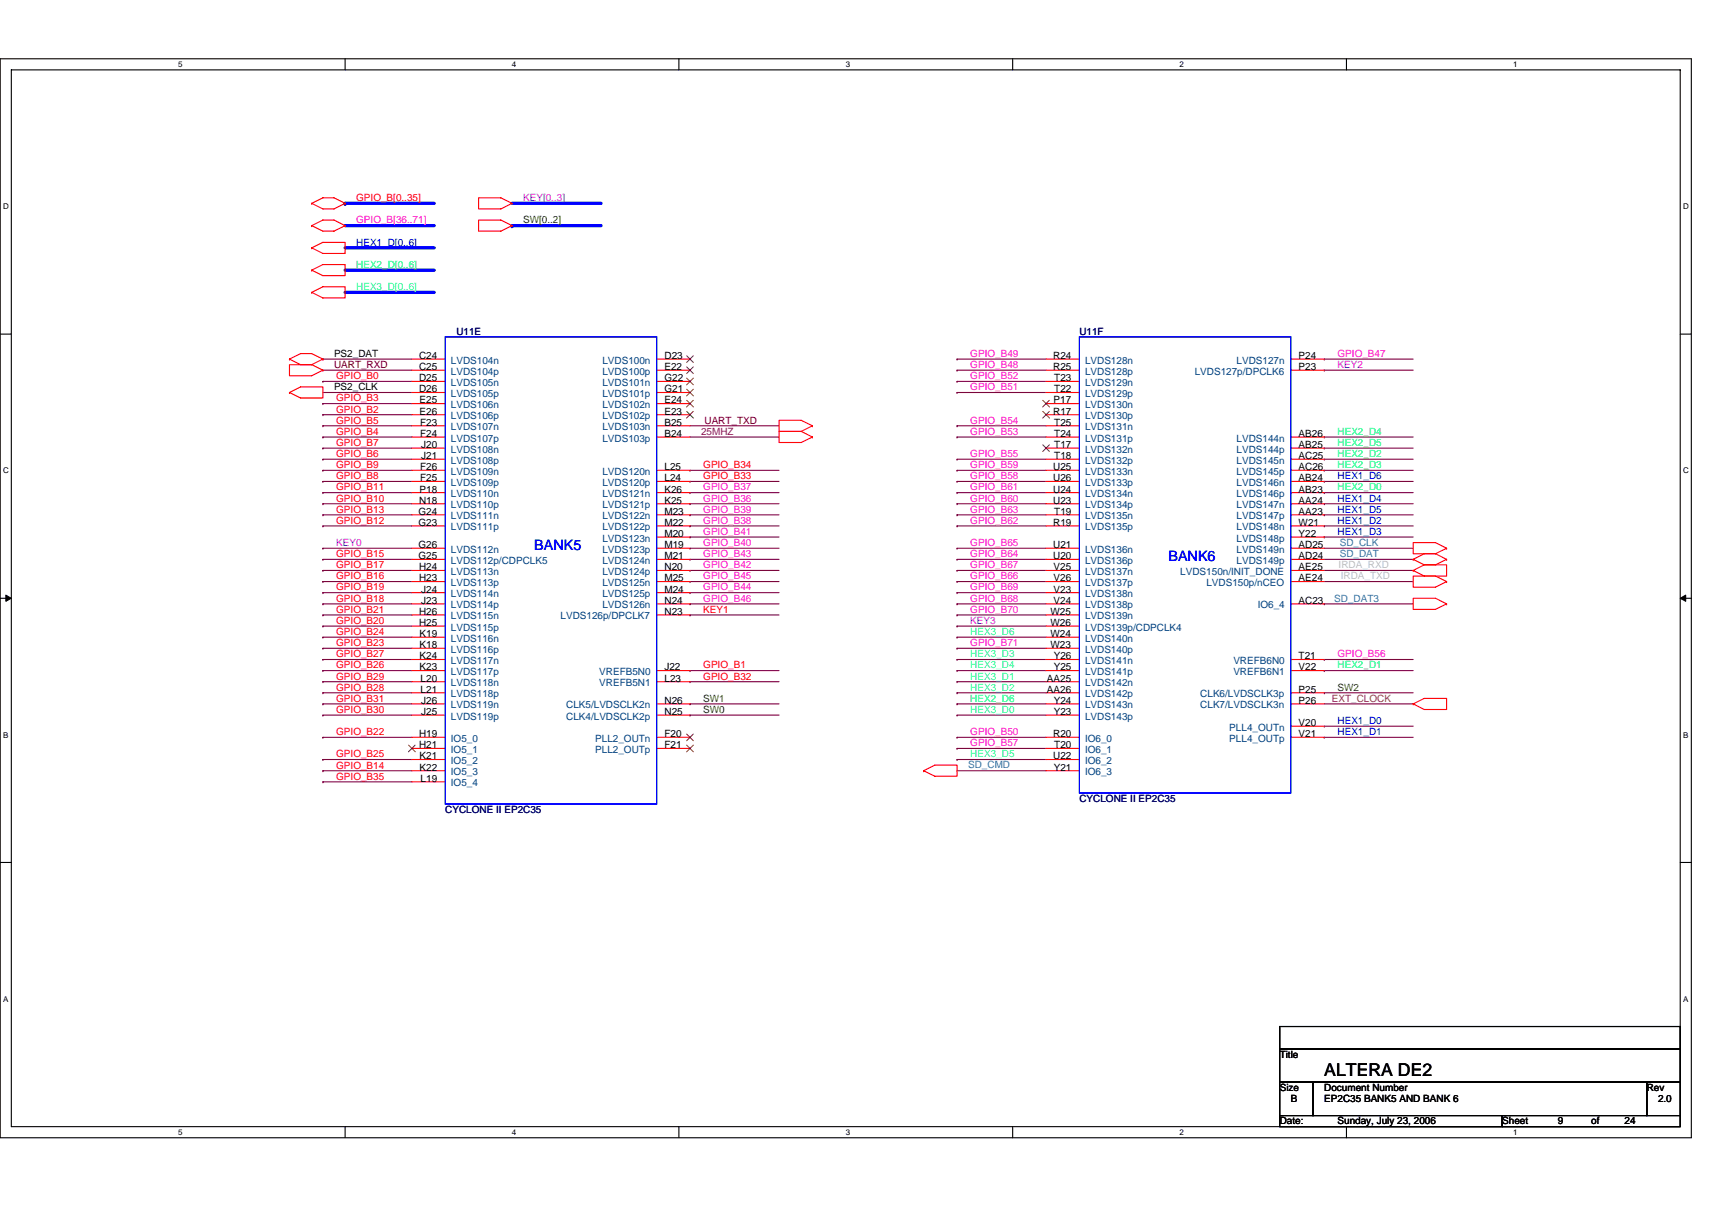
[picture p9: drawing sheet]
<svg xmlns="http://www.w3.org/2000/svg" width="297mm" height="210mm" viewBox="0 0 297 210" stroke-linecap="round" stroke-linejoin="round" font-family="sans-serif">
<path d="M0 10.2h293.5v187.2h-293.5zM2 12.1h289.5v183.4h-289.5z" fill="none" stroke="#000" stroke-width=".19"/>
<g fill="#fff">
<path d="M30.9 10.4h.8v1.6h-.8z"/>
<path d="M30.9 195.7h.8v1.6h-.8z"/>
</g>
<path d="M59.9 10.2v1.9M59.9 195.5v1.9" fill="none" stroke="#000" stroke-width=".19"/>
<g fill="#fff">
<path d="M88.8 10.4h.8v1.6h-.8z"/>
<path d="M88.8 195.7h.8v1.6h-.8z"/>
</g>
<path d="M117.8 10.2v1.9M117.8 195.5v1.9" fill="none" stroke="#000" stroke-width=".19"/>
<g fill="#fff">
<path d="M146.7 10.4h.8v1.6h-.8z"/>
<path d="M146.7 195.7h.8v1.6h-.8z"/>
</g>
<path d="M175.7 10.2v1.9M175.7 195.5v1.9" fill="none" stroke="#000" stroke-width=".19"/>
<g fill="#fff">
<path d="M204.7 10.4h.7v1.6h-.7z"/>
<path d="M204.7 195.7h.7v1.6h-.7z"/>
</g>
<path d="M233.6 10.2v1.9M233.6 195.5v1.9" fill="none" stroke="#000" stroke-width=".19"/>
<g fill="#fff">
<path d="M262.6 10.4h.7v1.6h-.7z"/>
<path d="M262.6 195.7h.7v1.6h-.7z"/>
<path d="M.5 35.1h1v1.5h-1z"/>
<path d="M292 35.1h1v1.5h-1z"/>
<path d="M.5 80.9h1v1.5h-1z"/>
<path d="M292 80.9h1v1.5h-1z"/>
</g>
<path d="M0 58h2M291.5 58h2" fill="none" stroke="#000" stroke-width=".19"/>
<g fill="#fff">
<path d="M.5 126.7h.9v1.6h-.9z"/>
<path d="M292 126.7h.9v1.6h-.9z"/>
</g>
<path d="M0 103.8h2M291.5 103.8h2" fill="none" stroke="#000" stroke-width=".19"/>
<path d="M1 103.3l1 .5-1 .6zM291.5 103.8l1-.5v1.1z" fill="#000" stroke="#000" stroke-width=".17"/>
<g fill="#fff">
<path d="M.5 172.6h.9v1.5h-.9z"/>
<path d="M292 172.6h.9v1.5h-.9z"/>
</g>
<path d="M0 149.7h2M291.5 149.7h2M222 178.1h69.5v3.9h-69.5zM222 182h69.5v5.8h-69.5zM222 187.8h5.8v5.8h-5.8zM222 193.6h38.6v1.9h-38.6zM227.8 187.8h57.9v5.8h-57.9zM260.6 193.6h30.9v1.9h-30.9zM285.7 187.8h5.8v5.8h-5.8z" fill="none" stroke="#000" stroke-width=".19"/>
<g fill="none" stroke="#800040" stroke-width=".19">
<path d="M56 72h.1M56 70h.1M56 73.9h.1M56 75.8h.1M56 77.8h.1M56 79.7h.1M56 68.1h15.5M56 66.2h.1M56 64.2h15.5M56 62.3h.1M56 72h15.5M56 70h15.5"/>
<path d="M56 73.9h15.5M56 75.8h15.5M56 77.8h15.5M56 79.7h15.5M56 66.2h15.5M56 62.3h15.5M119.7 73.9h15.5M119.7 75.8h15.5M166 62.3h.1M166 64.2h.1M166 68.1h.1M166 66.2h.1"/>
<path d="M166 73.9h.1M166 75.8h.1M166 79.7h.1M166 64.2h15.5M166 73.9h15.5M166 75.8h15.5M166 79.7h15.5M166 66.2h15.5M166 62.3h15.5M166 68.1h15.5M229.8 64.2h.1M229.8 62.3h.1"/>
<path d="M229.8 75.8h.1M229.8 77.8h.1M229.8 79.7h.1M229.8 64.2h15.4M229.8 75.8h15.4M229.8 77.8h15.4M229.8 79.7h15.4M229.8 62.3h15.4M56 83.5h.1M56 81.6h.1M56 89.3h.1M56 85.5h.1"/>
<path d="M56 97.1h.1M56 91.3h.1M56 87.4h.1M56 99h.1M56 95.1h.1M56 83.5h15.5M56 81.6h15.5M56 89.3h15.5M56 85.5h15.5M56 97.1h15.5M56 91.3h15.5M56 87.4h15.5"/>
<path d="M56 99h15.5M56 95.1h15.5M119.7 83.5h.1M119.7 81.6h.1M119.7 89.3h.1M119.7 85.5h.1M119.7 87.4h.1M119.7 91.3h.1M119.7 93.2h.1M119.7 95.1h.1M119.7 97.1h.1M119.7 99h.1"/>
<path d="M119.7 83.5h15.5M119.7 81.6h15.5M119.7 89.3h15.5M119.7 85.5h15.5M119.7 97.1h15.5M119.7 91.3h15.5M119.7 87.4h15.5M119.7 99h15.5M119.7 95.1h15.5M119.7 93.2h15.5M166 83.5h.1M166 81.6h.1"/>
<path d="M166 87.4h.1M166 85.5h.1M166 91.3h.1M166 89.3h.1M166 97.1h.1M166 95.1h.1M166 99h.1M166 83.5h15.5M166 81.6h15.5M166 89.3h15.5M166 85.5h15.5M166 97.1h15.5"/>
<path d="M166 91.3h15.5M166 87.4h15.5M166 99h15.5M166 95.1h15.5M229.8 95.1h15.4M229.8 97.1h15.4M229.8 93.2h.1M229.8 83.5h.1M229.8 87.4h.1M229.8 89.3h.1M229.8 91.3h.1M229.8 81.6h.1"/>
<path d="M229.8 85.5h.1M229.8 99h15.4M229.8 83.5h15.4M229.8 81.6h15.4M229.8 89.3h15.4M229.8 85.5h15.4M229.8 91.3h15.4M229.8 87.4h15.4M229.8 93.2h15.4M56 100.9h.1M56 102.8h.1M56 104.8h.1"/>
<path d="M56 108.6h.1M56 106.7h.1M56 110.6h.1M56 116.4h.1M56 114.4h.1M56 118.3h.1M56 112.5h.1M56 116.4h15.5M56 108.6h15.5M56 100.9h15.5M56 102.8h15.5M56 104.8h15.5"/>
<path d="M56 106.7h15.5M56 110.6h15.5M56 114.4h15.5M56 118.3h15.5M56 112.5h15.5M119.7 116.4h.1M119.7 118.3h.1M119.7 106.7h.1M119.7 102.8h.1M119.7 100.9h.1M119.7 104.8h.1M119.7 116.4h15.5"/>
<path d="M119.7 100.9h15.5M119.7 102.8h15.5M119.7 104.8h15.5M119.7 106.7h15.5M119.7 118.3h15.5M166 108.6h.1M166 100.9h.1M166 104.8h.1M166 102.8h.1M166 116.4h.1M166 118.3h.1M166 114.4h.1"/>
<path d="M166 110.6h.1M166 106.7h.1M166 112.5h.1M166 116.4h15.5M166 108.6h15.5M166 100.9h15.5M166 102.8h15.5M166 104.8h15.5M166 106.7h15.5M166 110.6h15.5M166 114.4h15.5M166 118.3h15.5"/>
<path d="M166 112.5h15.5M229.8 114.4h.1M229.8 116.4h.1M229.8 100.9h15.4M229.8 104.8h.1M229.8 116.4h15.4M229.8 104.8h15.4M229.8 114.4h15.4M56 133.8h.1M56 128h.1M56 131.8h.1M56 120.2h.1"/>
<path d="M56 122.2h.1M56 124.1h.1M56 135.7h.1M56 120.2h15.5M56 133.8h15.5M56 128h15.5M56 131.8h15.5M56 122.2h15.5M56 124.1h15.5M56 135.7h15.5M119.7 124.1h.1M119.7 122.2h.1"/>
<path d="M119.7 122.2h15.5M119.7 124.1h15.5M166 128h.1M166 129.9h.1M166 124.1h.1M166 122.2h.1M166 120.2h.1M166 131.8h.1M166 133.8h15.5M166 120.2h15.5M166 128h15.5M166 131.8h15.5"/>
<path d="M166 122.2h15.5M166 124.1h15.5M166 129.9h15.5M229.8 120.2h.1M229.8 122.2h15.4M229.8 126h.1M229.8 128h.1M229.8 120.2h15.4M229.8 128h15.4M229.8 126h15.4"/>
</g>
<path d="M59.9 39.2h15.4M59.9 35.3h.1M59.9 35.3h15.4M88.8 35.3h15.5M88.8 39.2h.1M88.8 39.2h15.5M59.9 43h15.4M59.9 50.7h15.4M59.9 46.9h15.4" fill="none" stroke="#00f" stroke-width=".57"/>
<g fill="none" stroke="#f00" stroke-width=".19">
<path d="M54.1 39.2l1.9-1h2l1.9 1M54.1 39.2l1.9 .9h2l1.9-.9M54.1 39.2h.1M54.1 35.3l1.9-1h2l1.9 1M54.1 35.3l1.9 1h2l1.9-1M54.1 35.3h.1M59.9 39.2h.1M59.9 35.3h.1M83 34.3h3.9l1.9 1-1.9 1h-3.9zM83 38.2h3.9l1.9 1-1.9 .9h-3.9zM88.8 35.3h.1M88.8 39.2h.1"/>
<path d="M54.1 50.7l1.9-.9h3.9v1.9h-3.9zM54.1 50.7h.1M54.1 43l1.9-.9h3.9v1.9h-3.9zM54.1 43h.1M54.1 46.9l1.9-1h3.9v1.9h-3.9zM54.1 46.9h.1M50.2 68.1l2-1h3.8v2h-3.8zM50.2 68.1h.1M50.2 62.3l2 1h1.9M50.2 62.3h.1M50.2 62.3l2-.9h1.9l1.9 .9M54.1 63.3h-3.9v1.9h3.9l1.9-1"/>
<path d="M54.1 63.3l1.9 .9M56 64.2h.1M56 62.3h.1M56 62.3l-1.9 1M71.5 64.2h5.8M71.5 62.3h5.8M71.5 68.1h5.8M71.5 66.2h5.8M71.5 72h5.8M71.5 70h5.8M71.5 75.8h5.8M71.5 77.8h5.8"/>
<path d="M71.5 79.7h5.8M71.5 73.9h5.8M113.9 64.2h5.8M113.9 62.3h5.8M113.9 68.1h5.8M113.9 66.2h5.8M113.9 72h5.8M113.9 70h5.8M113.9 75.8h5.8M113.9 73.9h5.8M139 74.9h-3.8v1.9h3.8l1.9-1M139 74.9l1.9 .9"/>
<path d="M140.9 73.9l-1.9-1h-3.8v2h3.8M140.9 73.9h.1M140.9 75.8h.1M140.9 73.9l-1.9 1M181.5 64.2h5.8M181.5 62.3h5.8M181.5 68.1h5.8M181.5 66.2h5.8M181.5 72h5.8M181.5 70h5.8M181.5 75.8h5.8M181.5 77.8h5.8"/>
<path d="M181.5 79.7h5.8M181.5 73.9h5.8M224 64.2h5.8M224 62.3h5.8M224 75.8h5.8M224 77.8h5.8M224 79.7h5.8M71.5 83.5h5.8M71.5 81.6h5.8M71.5 87.4h5.8M71.5 85.5h5.8M71.5 91.3h5.8"/>
<path d="M71.5 89.3h5.8M71.5 97.1h5.8M71.5 95.1h5.8M71.5 99h5.8M113.9 83.5h5.8M113.9 81.6h5.8M113.9 87.4h5.8M113.9 85.5h5.8M113.9 91.3h5.8M113.9 89.3h5.8M113.9 97.1h5.8M113.9 95.1h5.8"/>
<path d="M113.9 99h5.8M113.9 93.2h5.8M181.5 83.5h5.8M181.5 81.6h5.8M181.5 87.4h5.8M181.5 85.5h5.8M181.5 91.3h5.8M181.5 89.3h5.8M181.5 97.1h5.8M181.5 95.1h5.8M181.5 99h5.8M224 83.5h5.8"/>
<path d="M224 81.6h5.8M224 87.4h5.8M224 85.5h5.8M224 91.3h5.8M224 89.3h5.8M224 97.1h5.8M224 95.1h5.8M224 99h5.8M224 93.2h5.8M245.2 97.1h.1M245.2 100h3.9l1.9 .9-1.9 1h-3.9zM245.2 99h.1"/>
<path d="M245.2 97.1l1.9 .9M247.1 98h3.9v2h-3.9l-1.9-1M247.1 98l-1.9 1M249.1 96.1h-2l-1.9 1M249.1 96.1l1.9 1M251 97.1l-1.9 .9h-2M251 97.1h.1M251 95.1l-1.9-.9h-3.9v1.9h3.9M251 95.1h.1M251 95.1l-1.9 1M71.5 114.4h5.8M71.5 100.9h5.8"/>
<path d="M71.5 104.8h5.8M71.5 102.8h5.8M71.5 108.6h5.8M71.5 106.7h5.8M71.5 112.5h5.8M71.5 110.6h5.8M71.5 116.4h5.8M71.5 118.3h5.8M113.9 100.9h5.8M113.9 104.8h5.8M113.9 102.8h5.8M113.9 106.7h5.8"/>
<path d="M113.9 116.4h5.8M113.9 118.3h5.8M181.5 114.4h5.8M181.5 100.9h5.8M181.5 104.8h5.8M181.5 102.8h5.8M181.5 108.6h5.8M181.5 106.7h5.8M181.5 112.5h5.8M181.5 110.6h5.8M181.5 116.4h5.8M181.5 118.3h5.8"/>
<path d="M224 114.4h5.8M224 100.9h5.8M224 104.8h5.8M224 116.4h5.8M245.2 103.8h3.9l1.9 1-1.9 .9h-3.9zM251 100.9h.1M251 104.8h.1M71.5 120.2h5.8M71.5 122.2h5.8M71.5 128h5.8M71.5 129.9h5.8M71.5 131.8h5.8"/>
<path d="M71.5 124.1h5.8M71.5 133.8h5.8M71.5 135.7h5.8M113.9 122.2h5.8M113.9 128h5.8M113.9 129.9h5.8M113.9 124.1h5.8M160.2 133.8l2-1h3.8v1.9h-3.8zM160.2 133.8h.1M181.5 120.2h5.8M181.5 122.2h5.8M181.5 128h5.8"/>
<path d="M181.5 129.9h5.8M181.5 131.8h5.8M181.5 124.1h5.8M181.5 133.8h5.8M224 120.2h5.8M224 122.2h5.8M224 128h5.8M224 126h5.8M245.2 122.2l1.9-1h3.9v1.9h-3.9zM245.2 122.2h.1"/>
</g>
<g fill="none" stroke="#804000" stroke-width=".17">
<path d="M119.1 63.7l1.2 1.1M119.1 61.7l1.2 1.2M119.1 67.5l1.2 1.2M119.1 65.6l1.2 1.2M119.1 71.4l1.2 1.2M119.1 69.5l1.2 1.1M120.3 63.7l-1.2 1.1M120.3 61.7l-1.2 1.2M120.3 67.5l-1.2 1.2M120.3 65.6l-1.2 1.2M120.3 71.4l-1.2 1.2M120.3 69.5l-1.2 1.1"/>
<path d="M180.9 71.4l1.2 1.2M180.9 69.5l1.2 1.1M180.9 77.2l1.2 1.2M182.1 71.4l-1.2 1.2M182.1 69.5l-1.2 1.1M182.1 77.2l-1.2 1.2M70.9 129.3l1.1 1.2M72 129.3l-1.1 1.2M119.1 127.4l1.2 1.1M119.1 129.3l1.2 1.2M120.3 127.4l-1.2 1.1M120.3 129.3l-1.2 1.2"/>
</g>
<path d="M77.3 58.5h36.6v81h-36.6zM187.3 58.5h36.7v79.1h-36.7z" fill="none" stroke="#00f" stroke-width=".19"/>
<text font-size="3.1" x="229.8" y="186.7">ALTERA DE2</text>
<g font-size="2.5" fill="#00f">
<text x="92.7" y="95.4">BANK5</text>
<text x="202.7" y="97.4">BANK6</text>
</g>
<g font-size="1.7" fill="#f00">
<text x="61.8" y="34.9">GPIO_B[0..35]</text>
<text x="58.3" y="65.8">GPIO_B0</text>
<text x="58.3" y="71.6">GPIO_B2</text>
<text x="58.3" y="69.7">GPIO_B3</text>
<text x="58.3" y="73.5">GPIO_B5</text>
<text x="58.3" y="75.5">GPIO_B4</text>
<text x="58.3" y="77.4">GPIO_B7</text>
<text x="58.3" y="83.2">GPIO_B8</text>
<text x="58.3" y="81.2">GPIO_B9</text>
<text x="58.3" y="79.3">GPIO_B6</text>
<text x="122" y="83.2">GPIO_B33</text>
<text x="122" y="81.2">GPIO_B34</text>
<text x="58.3" y="89">GPIO_B13</text>
<text x="58.3" y="85.1">GPIO_B11</text>
<text x="58.3" y="87">GPIO_B10</text>
<text x="58.3" y="90.9">GPIO_B12</text>
<text x="58.3" y="96.7">GPIO_B15</text>
<text x="58.3" y="98.6">GPIO_B17</text>
<text x="58.3" y="100.5">GPIO_B16</text>
<text x="58.3" y="102.5">GPIO_B19</text>
<text x="58.3" y="104.4">GPIO_B18</text>
<text x="58.3" y="106.3">GPIO_B21</text>
<text x="122" y="106.3">KEY1</text>
<text x="58.3" y="108.3">GPIO_B20</text>
<text x="58.3" y="110.2">GPIO_B24</text>
<text x="58.3" y="112.1">GPIO_B23</text>
<text x="58.3" y="116">GPIO_B26</text>
<text x="58.3" y="114.1">GPIO_B27</text>
<text x="58.3" y="119.8">GPIO_B28</text>
<text x="58.3" y="117.9">GPIO_B29</text>
<text x="122" y="116">GPIO_B1</text>
<text x="122" y="117.9">GPIO_B32</text>
<text x="58.3" y="121.8">GPIO_B31</text>
<text x="58.3" y="123.7">GPIO_B30</text>
<text x="58.3" y="127.6">GPIO_B22</text>
<text x="58.3" y="131.4">GPIO_B25</text>
<text x="58.3" y="133.4">GPIO_B14</text>
<text x="58.3" y="135.3">GPIO_B35</text>
</g>
<g font-size="1.7" fill="#8000ff">
<text x="90.8" y="34.9">KEY[0..3]</text>
<text x="232.1" y="63.9">KEY2</text>
<text x="58.3" y="94.8">KEY0</text>
<text x="168.4" y="108.3">KEY3</text>
</g>
<g font-size="1.7" fill="#f0f">
<text x="61.8" y="38.8">GPIO_B[36..71]</text>
<text x="168.4" y="61.9">GPIO_B49</text>
<text x="168.4" y="63.9">GPIO_B48</text>
<text x="168.4" y="65.8">GPIO_B52</text>
<text x="232.1" y="61.9">GPIO_B47</text>
<text x="168.4" y="67.7">GPIO_B51</text>
<text x="168.4" y="73.5">GPIO_B54</text>
<text x="168.4" y="75.5">GPIO_B53</text>
<text x="168.4" y="79.3">GPIO_B55</text>
<text x="168.4" y="83.2">GPIO_B58</text>
<text x="168.4" y="81.2">GPIO_B59</text>
<text x="122" y="89">GPIO_B39</text>
<text x="122" y="85.1">GPIO_B37</text>
<text x="122" y="87">GPIO_B36</text>
<text x="168.4" y="87">GPIO_B60</text>
<text x="168.4" y="85.1">GPIO_B61</text>
<text x="168.4" y="89">GPIO_B63</text>
<text x="122" y="90.9">GPIO_B38</text>
<text x="122" y="92.8">GPIO_B41</text>
<text x="122" y="94.8">GPIO_B40</text>
<text x="168.4" y="90.9">GPIO_B62</text>
<text x="168.4" y="94.8">GPIO_B65</text>
<text x="122" y="100.5">GPIO_B45</text>
<text x="122" y="96.7">GPIO_B43</text>
<text x="122" y="98.6">GPIO_B42</text>
<text x="168.4" y="96.7">GPIO_B64</text>
<text x="168.4" y="100.5">GPIO_B66</text>
<text x="168.4" y="98.6">GPIO_B67</text>
<text x="122" y="102.5">GPIO_B44</text>
<text x="122" y="104.4">GPIO_B46</text>
<text x="168.4" y="104.4">GPIO_B68</text>
<text x="168.4" y="102.5">GPIO_B69</text>
<text x="168.4" y="106.3">GPIO_B70</text>
<text x="168.4" y="112.1">GPIO_B71</text>
<text x="232.1" y="114.1">GPIO_B56</text>
<text x="168.4" y="127.6">GPIO_B50</text>
<text x="168.4" y="129.5">GPIO_B57</text>
</g>
<g font-size="1.7" fill="#008000">
<text x="90.8" y="38.8">SW[0..2]</text>
<text x="232.1" y="119.8">SW2</text>
<text x="122" y="123.7">SW0</text>
<text x="122" y="121.8">SW1</text>
</g>
<g font-size="1.7" fill="#00f">
<text x="61.8" y="42.6">HEX1_D[0..6]</text>
<text x="232.1" y="83.2">HEX1_D6</text>
<text x="232.1" y="87">HEX1_D4</text>
<text x="232.1" y="89">HEX1_D5</text>
<text x="232.1" y="92.8">HEX1_D3</text>
<text x="232.1" y="90.9">HEX1_D2</text>
<text x="232.1" y="125.6">HEX1_D0</text>
<text x="232.1" y="127.6">HEX1_D1</text>
</g>
<g font-size="1.7" fill="#0f0">
<text x="61.8" y="46.5">HEX2_D[0..6]</text>
<text x="232.1" y="75.5">HEX2_D4</text>
<text x="232.1" y="77.4">HEX2_D5</text>
<text x="232.1" y="79.3">HEX2_D2</text>
<text x="232.1" y="81.2">HEX2_D3</text>
<text x="232.1" y="85.1">HEX2_D0</text>
<text x="232.1" y="116">HEX2_D1</text>
<text x="168.4" y="121.8">HEX2_D6</text>
</g>
<g font-size="1.7" fill="#0ff">
<text x="61.8" y="50.4">HEX3_D[0..6]</text>
<text x="168.4" y="110.2">HEX3_D6</text>
<text x="168.4" y="116">HEX3_D4</text>
<text x="168.4" y="117.9">HEX3_D1</text>
<text x="168.4" y="114.1">HEX3_D3</text>
<text x="168.4" y="119.8">HEX3_D2</text>
<text x="168.4" y="123.7">HEX3_D0</text>
<text x="168.4" y="131.4">HEX3_D5</text>
</g>
<g font-size="1.7" fill="#000080">
<text x="79.2" y="58.1">U11E</text>
<text x="187.3" y="58.1">U11F</text>
<text x="77.3" y="141.1">CYCLONE II EP2C35</text>
<text x="187.3" y="139.1">CYCLONE II EP2C35</text>
</g>
<g font-size="1.7" fill="#800000">
<text x="58" y="63.9">UART_RXD</text>
<text x="122.2" y="73.5">UART_TXD</text>
</g>
<g font-size="1.7">
<text x="58" y="61.9">PS2_DAT</text>
<text x="72.7" y="64.2">C25</text>
<text x="72.7" y="62.3">C24</text>
<text x="115.3" y="64.2">E22</text>
<text x="115.3" y="62.3">D23</text>
<text x="182.7" y="64.2">R25</text>
<text x="182.7" y="62.3">R24</text>
<text x="225.3" y="64.2">P23</text>
<text x="225.3" y="62.3">P24</text>
<text x="58" y="67.7">PS2_CLK</text>
<text x="72.7" y="68.1">D26</text>
<text x="72.7" y="66.2">D25</text>
<text x="72.8" y="71.9">E26</text>
<text x="72.8" y="70">E25</text>
<text x="115.3" y="68.1">G21</text>
<text x="115.3" y="66.2">G22</text>
<text x="115.3" y="71.9">E23</text>
<text x="115.3" y="70">E24</text>
<text x="182.7" y="71.9">R17</text>
<text x="182.8" y="70">P17</text>
<text x="182.9" y="68.1">T22</text>
<text x="182.9" y="66.2">T23</text>
<text x="72.9" y="75.8">F24</text>
<text x="72.9" y="73.9">F23</text>
<text x="73.1" y="77.7">J20</text>
<text x="115.3" y="75.8">B24</text>
<text x="115.3" y="73.9">B25</text>
<text x="182.9" y="75.8">T24</text>
<text x="182.9" y="77.7">T17</text>
<text x="182.9" y="73.9">T25</text>
<text x="225.3" y="77.7">AB25</text>
<text x="225.3" y="75.8">AB26</text>
<text x="72.9" y="83.5">F25</text>
<text x="72.9" y="81.6">F26</text>
<text x="73.1" y="79.7">J21</text>
<text x="115.3" y="83.5">L24</text>
<text x="115.3" y="81.6">L25</text>
<text x="182.7" y="83.5">U26</text>
<text x="182.7" y="81.6">U25</text>
<text x="182.9" y="79.7">T18</text>
<text x="225.3" y="81.6">AC26</text>
<text x="225.3" y="79.7">AC25</text>
<text x="225.3" y="83.5">AB24</text>
<text x="72.6" y="89.3">G24</text>
<text x="72.7" y="87.4">N18</text>
<text x="72.8" y="85.5">P18</text>
<text x="115.3" y="87.4">K25</text>
<text x="115.3" y="85.5">K26</text>
<text x="115.3" y="89.3">M23</text>
<text x="182.7" y="87.4">U23</text>
<text x="182.7" y="85.5">U24</text>
<text x="182.9" y="89.3">T19</text>
<text x="225.3" y="85.5">AB23</text>
<text x="225.3" y="89.3">AA23</text>
<text x="225.3" y="87.4">AA24</text>
<text x="72.6" y="91.2">G23</text>
<text x="72.6" y="95.1">G26</text>
<text x="115.3" y="91.2">M22</text>
<text x="115.3" y="95.1">M19</text>
<text x="115.3" y="93.2">M20</text>
<text x="182.7" y="91.2">R19</text>
<text x="182.7" y="95.1">U21</text>
<text x="225.3" y="93.2">Y22</text>
<text x="225.3" y="91.2">W21</text>
<text x="225.3" y="95.1">AD25</text>
<text x="72.6" y="97">G25</text>
<text x="72.7" y="100.9">H23</text>
<text x="72.7" y="99">H24</text>
<text x="115.3" y="99">N20</text>
<text x="115.3" y="97">M21</text>
<text x="115.3" y="100.9">M25</text>
<text x="182.7" y="97">U20</text>
<text x="182.8" y="100.9">V26</text>
<text x="182.8" y="99">V25</text>
<text x="225.3" y="100.9">AE24</text>
<text x="225.3" y="99">AE25</text>
<text x="225.3" y="97">AD24</text>
<text x="72.7" y="106.7">H26</text>
<text x="73.1" y="104.8">J23</text>
<text x="73.1" y="102.8">J24</text>
<text x="115.3" y="106.7">N23</text>
<text x="115.3" y="102.8">M24</text>
<text x="115.3" y="104.8">N24</text>
<text x="182.3" y="106.7">W25</text>
<text x="182.8" y="104.8">V24</text>
<text x="182.8" y="102.8">V23</text>
<text x="225.3" y="104.8">AC23</text>
<text x="72.7" y="108.6">H25</text>
<text x="72.8" y="112.5">K18</text>
<text x="72.8" y="110.6">K19</text>
<text x="182.3" y="108.6">W26</text>
<text x="182.3" y="112.5">W23</text>
<text x="182.3" y="110.6">W24</text>
<text x="72.8" y="116.4">K23</text>
<text x="72.8" y="114.4">K24</text>
<text x="73" y="118.3">L20</text>
<text x="115.3" y="116.4">J22</text>
<text x="115.3" y="118.3">L23</text>
<text x="181.6" y="118.3">AA25</text>
<text x="182.8" y="116.4">Y25</text>
<text x="182.8" y="114.4">Y26</text>
<text x="225.3" y="114.4">T21</text>
<text x="225.3" y="116.4">V22</text>
<text x="73" y="120.2">L21</text>
<text x="73.1" y="124.1">J25</text>
<text x="73.1" y="122.1">J26</text>
<text x="115.3" y="124.1">N25</text>
<text x="115.3" y="122.1">N26</text>
<text x="181.6" y="120.2">AA26</text>
<text x="182.8" y="124.1">Y23</text>
<text x="182.8" y="122.1">Y24</text>
<text x="225.3" y="120.2">P25</text>
<text x="225.3" y="122.1">P26</text>
<text x="72.7" y="129.9">H21</text>
<text x="72.7" y="127.9">H19</text>
<text x="72.8" y="131.8">K21</text>
<text x="115.3" y="127.9">F20</text>
<text x="115.3" y="129.9">F21</text>
<text x="182.7" y="127.9">R20</text>
<text x="182.7" y="131.8">U22</text>
<text x="182.9" y="129.9">T20</text>
<text x="225.3" y="127.9">V21</text>
<text x="225.3" y="126">V20</text>
<text x="72.8" y="133.7">K22</text>
<text x="73" y="135.7">L19</text>
<text x="182.8" y="133.7">Y21</text>
<text x="222" y="183.6">Title</text>
<text x="222" y="189.3">Size</text>
<text x="224" y="191.3">B</text>
<text x="229.8" y="189.3">Document Number</text>
<text x="229.8" y="191.3">EP2C35 BANK5 AND BANK 6</text>
<text x="285.7" y="189.3">Rev</text>
<text x="287.7" y="191.3">2.0</text>
<text x="222" y="195.1">Date:</text>
<text x="232.1" y="195.1">Sunday, July 23, 2006</text>
<text x="260.6" y="195.1">Sheet</text>
<text x="270.3" y="195.1">9</text>
<text x="276.1" y="195.1">of</text>
<text x="281.9" y="195.1">24</text>
</g>
<g font-size="1.7" fill="#004080">
<text x="78.2" y="65">LVDS104p</text>
<text x="78.2" y="63.1">LVDS104n</text>
<text x="104.5" y="65">LVDS100p</text>
<text x="104.5" y="63.1">LVDS100n</text>
<text x="188.3" y="65">LVDS128p</text>
<text x="188.3" y="63.1">LVDS128n</text>
<text x="207.3" y="65">LVDS127p/DPCLK6</text>
<text x="214.5" y="63.1">LVDS127n</text>
<text x="78.2" y="70.8">LVDS106n</text>
<text x="78.2" y="68.9">LVDS105p</text>
<text x="78.2" y="67">LVDS105n</text>
<text x="104.5" y="68.9">LVDS101p</text>
<text x="104.5" y="67">LVDS101n</text>
<text x="104.5" y="70.8">LVDS102n</text>
<text x="188.3" y="68.9">LVDS129p</text>
<text x="188.3" y="67">LVDS129n</text>
<text x="188.3" y="70.8">LVDS130n</text>
<text x="78.2" y="72.7">LVDS106p</text>
<text x="78.2" y="76.6">LVDS107p</text>
<text x="78.2" y="74.7">LVDS107n</text>
<text x="104.5" y="72.7">LVDS102p</text>
<text x="104.5" y="76.6">LVDS103p</text>
<text x="104.5" y="74.7">LVDS103n</text>
<text x="188.3" y="72.7">LVDS130p</text>
<text x="188.3" y="76.6">LVDS131p</text>
<text x="188.3" y="74.7">LVDS131n</text>
<text x="214.5" y="76.6">LVDS144n</text>
<text x="78.2" y="80.5">LVDS108p</text>
<text x="78.2" y="78.5">LVDS108n</text>
<text x="78.2" y="82.4">LVDS109n</text>
<text x="104.5" y="82.4">LVDS120n</text>
<text x="188.3" y="78.5">LVDS132n</text>
<text x="188.3" y="82.4">LVDS133n</text>
<text x="188.3" y="80.5">LVDS132p</text>
<text x="214.5" y="78.5">LVDS144p</text>
<text x="214.5" y="82.4">LVDS145p</text>
<text x="214.5" y="80.5">LVDS145n</text>
<text x="78.2" y="84.3">LVDS109p</text>
<text x="78.2" y="88.2">LVDS110p</text>
<text x="78.2" y="86.3">LVDS110n</text>
<text x="104.5" y="84.3">LVDS120p</text>
<text x="104.5" y="88.2">LVDS121p</text>
<text x="104.5" y="86.3">LVDS121n</text>
<text x="188.3" y="84.3">LVDS133p</text>
<text x="188.3" y="88.2">LVDS134p</text>
<text x="188.3" y="86.3">LVDS134n</text>
<text x="214.5" y="86.3">LVDS146p</text>
<text x="214.5" y="84.3">LVDS146n</text>
<text x="214.5" y="88.2">LVDS147n</text>
<text x="78.2" y="92.1">LVDS111p</text>
<text x="78.2" y="90.1">LVDS111n</text>
<text x="78.2" y="95.9">LVDS112n</text>
<text x="104.5" y="92.1">LVDS122p</text>
<text x="104.5" y="90.1">LVDS122n</text>
<text x="104.5" y="95.9">LVDS123p</text>
<text x="104.5" y="94">LVDS123n</text>
<text x="188.3" y="92.1">LVDS135p</text>
<text x="188.3" y="90.1">LVDS135n</text>
<text x="188.3" y="95.9">LVDS136n</text>
<text x="214.5" y="90.1">LVDS147p</text>
<text x="214.5" y="94">LVDS148p</text>
<text x="214.5" y="92.1">LVDS148n</text>
<text x="214.5" y="95.9">LVDS149n</text>
<text x="78.2" y="97.9">LVDS112p/CDPCLK5</text>
<text x="78.2" y="101.7">LVDS113p</text>
<text x="78.2" y="99.8">LVDS113n</text>
<text x="104.5" y="99.8">LVDS124p</text>
<text x="104.5" y="97.9">LVDS124n</text>
<text x="104.5" y="101.7">LVDS125n</text>
<text x="188.3" y="97.9">LVDS136p</text>
<text x="188.3" y="101.7">LVDS137p</text>
<text x="188.3" y="99.8">LVDS137n</text>
<text x="204.8" y="99.8">LVDS150n/INIT_DONE</text>
<text x="209.3" y="101.7">LVDS150p/nCEO</text>
<text x="214.5" y="97.9">LVDS149p</text>
<text x="78.2" y="105.6">LVDS114p</text>
<text x="78.2" y="103.6">LVDS114n</text>
<text x="78.2" y="107.5">LVDS115n</text>
<text x="97.3" y="107.5">LVDS126p/DPCLK7</text>
<text x="104.5" y="103.6">LVDS125p</text>
<text x="104.5" y="105.6">LVDS126n</text>
<text x="188.3" y="105.6">LVDS138p</text>
<text x="188.3" y="103.6">LVDS138n</text>
<text x="188.3" y="107.5">LVDS139n</text>
<text x="218.2" y="105.6">IO6_4</text>
<text x="78.2" y="109.4">LVDS115p</text>
<text x="78.2" y="113.3">LVDS116p</text>
<text x="78.2" y="111.4">LVDS116n</text>
<text x="188.3" y="109.4">LVDS139p/CDPCLK4</text>
<text x="188.3" y="113.3">LVDS140p</text>
<text x="188.3" y="111.4">LVDS140n</text>
<text x="78.2" y="117.2">LVDS117p</text>
<text x="78.2" y="115.2">LVDS117n</text>
<text x="78.2" y="119.1">LVDS118n</text>
<text x="104" y="117.2">VREFB5N0</text>
<text x="104" y="119.1">VREFB5N1</text>
<text x="188.3" y="117.2">LVDS141p</text>
<text x="188.3" y="115.2">LVDS141n</text>
<text x="188.3" y="119.1">LVDS142n</text>
<text x="214" y="115.2">VREFB6N0</text>
<text x="214" y="117.2">VREFB6N1</text>
<text x="78.2" y="121">LVDS118p</text>
<text x="78.2" y="124.9">LVDS119p</text>
<text x="78.2" y="122.9">LVDS119n</text>
<text x="98.2" y="124.9">CLK4/LVDSCLK2p</text>
<text x="98.2" y="122.9">CLK5/LVDSCLK2n</text>
<text x="188.3" y="121">LVDS142p</text>
<text x="188.3" y="124.9">LVDS143p</text>
<text x="188.3" y="122.9">LVDS143n</text>
<text x="208.3" y="121">CLK6/LVDSCLK3p</text>
<text x="208.3" y="122.9">CLK7/LVDSCLK3n</text>
<text x="78.2" y="130.7">IO5_1</text>
<text x="78.2" y="128.7">IO5_0</text>
<text x="103.3" y="128.7">PLL2_OUTn</text>
<text x="103.3" y="130.7">PLL2_OUTp</text>
<text x="188.3" y="128.7">IO6_0</text>
<text x="188.3" y="130.7">IO6_1</text>
<text x="213.3" y="128.7">PLL4_OUTp</text>
<text x="213.3" y="126.8">PLL4_OUTn</text>
<text x="78.2" y="134.5">IO5_3</text>
<text x="78.2" y="132.6">IO5_2</text>
<text x="78.2" y="136.5">IO5_4</text>
<text x="188.3" y="132.6">IO6_2</text>
<text x="188.3" y="134.5">IO6_3</text>
</g>
<text font-size="1.7" fill="#800080" x="121.6" y="75.4">25MHZ</text>
<g font-size="1.7" fill="#0080ff">
<text x="232.4" y="94.7">SD_CLK</text>
<text x="232.4" y="96.7">SD_DAT</text>
<text x="231.5" y="104.4">SD_DAT3</text>
<text x="168" y="133.3">SD_CMD</text>
</g>
<g font-size="1.7" fill="#c0c0c0">
<text x="232.3" y="98.6">IRDA_RXD</text>
<text x="232.6" y="100.5">IRDA_TXD</text>
</g>
<text font-size="1.7" fill="#804040" x="231.1" y="121.8">EXT_CLOCK</text>
<g font-size="1.4">
<text x="30.9" y="11.7">5</text>
<text x="88.8" y="11.7">4</text>
<text x="146.7" y="11.7">3</text>
<text x="204.7" y="11.7">2</text>
<text x="262.6" y="11.7">1</text>
<text x=".5" y="36.3">D</text>
<text x="292" y="36.3">D</text>
<text x=".5" y="82.1">C</text>
<text x="292" y="82.1">C</text>
<text x=".5" y="128">B</text>
<text x="292" y="128">B</text>
<text x=".5" y="173.8">A</text>
<text x="292" y="173.8">A</text>
<text x="30.9" y="197">5</text>
<text x="88.8" y="197">4</text>
<text x="146.7" y="197">3</text>
<text x="204.7" y="197">2</text>
<text x="262.6" y="197">1</text>
</g>
</svg>
